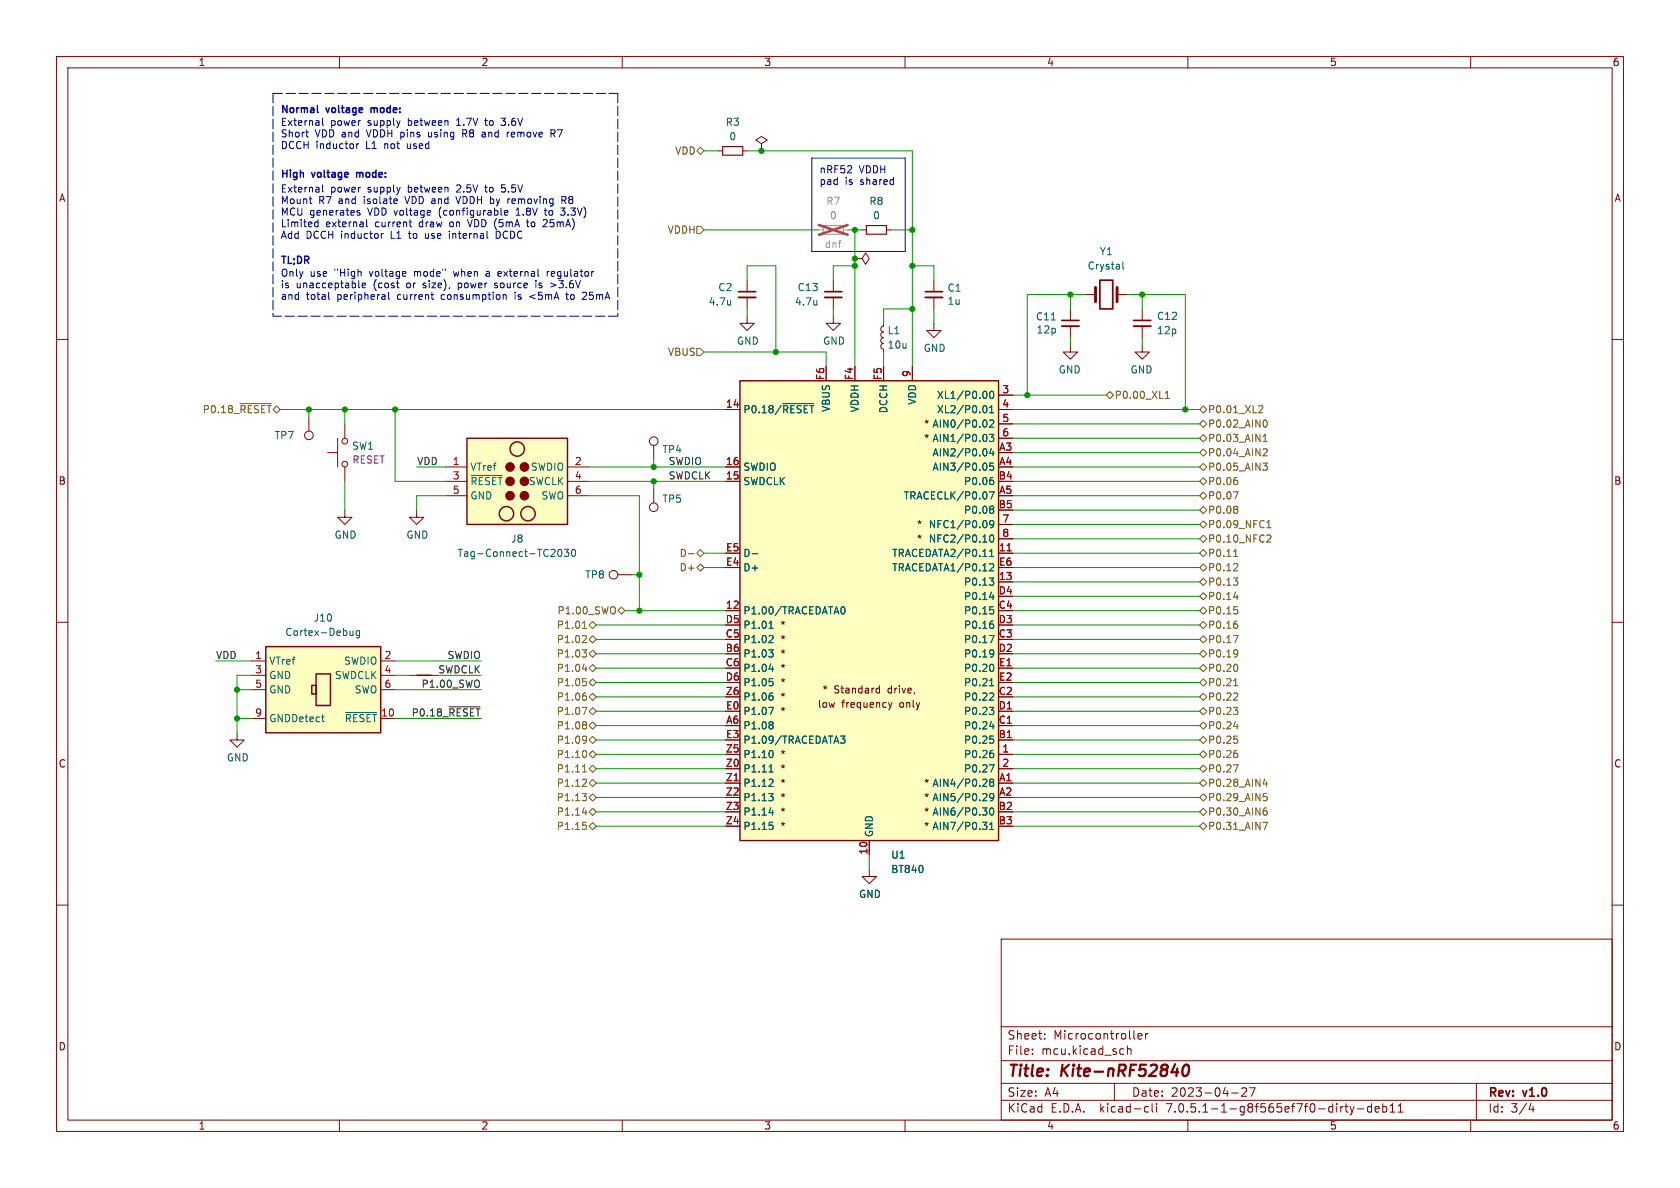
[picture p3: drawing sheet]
<svg xmlns="http://www.w3.org/2000/svg" width="297mm" height="210mm" viewBox="0 0 297 210" stroke-linecap="round" stroke-linejoin="round" font-family="sans-serif">
<g fill="none" stroke="#840000" stroke-width=".18">
<path d="M10 10h277v190h-277zM12 12h273v186h-273zM60 10v2M110 10v2M160 10v2M210 10v2M260 10v2M127 26.7h.8M131.3 26.7h.8M134.6 25.4l-1-.6 1-.7 1 .7-1 .6v1.3M134.6 26.7h.1M10 60h2"/>
<path d="M132.1 55.9v1.3h1.2l-1.2 1.2-1.3-1.2h1.3M132.1 49.5v2.1M132.1 52.6v2M147.3 55.9v1.3h1.3l-1.3 1.2-1.3-1.2h1.3M147.3 49.5v2.1M147.3 52.6v2M151.1 45.7h1.3l.6 1 .7-1-.7-1-.6 1M151.1 45.7h.1M152.4 40.6h.8M156.2 57.2v.5l-.3 .1-.2 .4 .1 .3 .4 .2-.3 .1-.2 .4 .1 .3 .4 .2-.3 .1-.2 .4 .1 .4 .4 .1-.3 .1-.2 .4 .1 .4 .4 .1v.5M156.7 40.6h.8M165.1 57.2v1.2h1.3l-1.3 1.3-1.3-1.3h1.3"/>
<path d="M165.1 49.5v2.1M165.1 52.6v2M189.2 54.6v2M189.2 57.7v2M191.8 52.1h1.9M197.5 52.1h1.9M201.9 54.6v2M201.9 57.7v2M285 60h2M54.6 73.7v2.5M59.7 77.5v5.1M61 74.9v2.6"/>
<path d="M115.6 78.7v2.6M128.3 72.4h2.5M161.3 64.8v2.5M163.5 77l.3 .1M163.5 74.4l.3 .1M163.8 74.2v.3M163.8 76.8v.3M163.8 77.1l-.2 .2M163.8 77.1l.2 .2M163.8 74.5l-.2 .3M163.8 74.5l.2 .3M164.1 77l-.3 .1"/>
<path d="M164.1 74.4l-.3 .1M176.5 72.4h2.6M176.5 69.9h2.6M176.5 74.9h2.6M176.5 77.5h2.6M189.2 61v1.2h-1.2l1.2 1.3 1.3-1.3h-1.3M201.9 61v1.2h-1.2l1.2 1.3 1.3-1.3h-1.3M57.9 80h1.8M61 90.2v1.2h1.2l-1.2 1.3-1.3-1.3h1.3M61 82.6v2.5M73.7 90.2v1.2h1.2l-1.2 1.3-1.3-1.3h1.3M78.7 82.6h3.8"/>
<path d="M78.7 85.1h3.8M78.7 87.6h3.8M100.3 82.6h3.8M100.3 85.1h3.8M100.3 87.6h3.8M115.6 86.4v2.5M128.3 82.6h2.5M128.3 85.1h2.5M176.5 97.8h2.6M176.5 92.7h2.6M176.5 95.3h2.6M10 110h2"/>
<path d="M44.4 119.4h2.6M44.4 116.8h2.6M67.3 119.4h2.5M67.3 116.8h2.5M72.4 119.4h5.1M109.2 101.6h2.6M128.3 108h2.5M176.5 102.9h2.6M176.5 118.1h2.6M285 110h2M41.9 129.5v1.3h1.3l-1.3 1.3-1.3-1.3h1.3M44.4 127h2.6"/>
<path d="M44.4 121.9h2.6M67.3 127h2.5M67.3 121.9h2.5M128.3 138.4h2.5M155 122.4h.5M155 121.7h.5M155.5 121.2v1.3M157.1 124.2l.3 .8M157.4 125l-.3 .5M157.7 124.2l-.3 .8M163.5 137.9l.3 .1M163.8 137.7v.3"/>
<path d="M163.8 138l-.2 .3M163.8 138l.2 .3M164.1 137.9l-.3 .1M176.5 133.4h2.6M176.5 135.9h2.6M176.5 138.4h2.6M176.5 130.8h2.6M176.5 128.3h2.6M176.5 125.7h2.6M10 160h2M153.7 153.7v1.2h1.2l-1.2 1.3-1.3-1.3h1.3M153.7 148.6v2.5"/>
<path d="M163.5 143l.3 .1M163.5 145.5l.3 .2M163.5 140.5l.3 .1M163.8 140.3v.3M163.8 142.8v.3M163.8 145.4v.3M163.8 143.1l-.2 .3M163.8 143.1l.2 .3M163.8 145.7l-.2 .2M163.8 145.7l.2 .2M163.8 140.6l-.2 .2M163.8 140.6l.2 .2"/>
<path d="M164.1 143l-.3 .1M164.1 145.5l-.3 .2M164.1 140.5l-.3 .1M285 160h2M177 166h108v32h-108zM60 198v2M110 198v2M160 198v2M177 194.5h108M177 191.5h108M177 187.5h108M177 181.5h108"/>
<path d="M182.5 186.3v.1M182.5 185.5v.1M184.7 183.6v.1M184.7 182.8v.1M197 191.5v3M198.2 185.4l.5 .1M198.7 186.3l-.5 .1M199.3 185.5l.2-.1 .4 .1 .1 .9M199.3 184.9v1.5M200.5 183.6l.2 .1M201.2 183.2l.7-.1-.1-.3-.4-.1-.2 .2v.7h.6M202.5 196.5h.5"/>
<path d="M202.5 195.7h.5M202.5 182.7v1M203 182.7l-.3 .1-.2 .2M203.7 195.1v1.3l.2 .2M204.5 195.1v.1M204.5 195.6v1M210 198v2M217.7 193.2h1.2M219.5 192.4l.6-.1 .2 .1 .1 .3-.9 1.1h.9M220.9 192.3h1l-.7 1.5M237.7 195.6h.6M238 195.1v1.3l.3 .2"/>
<path d="M238.7 195.6l.3 1M239 196.6l-.1 .4-.2 .1M239.4 195.6l-.4 1M240 196h1.1M242.5 195.7l-.5-.1-.3 .3v.4l.2 .2h.6M242.5 195.1v1.5M243.1 196.1l.7-.1-.1-.3-.4-.1-.2 .2 .1 .7h.5M244.5 195.7l.4-.1 .3 .3v.4l-.2 .2h-.5M244.5 195.1v1.5M245.7 196.6h.9M245.7 195.5l.5-.4v1.5M247.2 196.6h.8"/>
<path d="M247.2 195.5l.4-.4v1.5M260 198v2M261 191.5v6.5M270.7 195l-.4 1.1h.9M271 195.6v1"/>
<circle cx="54.6" cy="77" r=".76"/>
<circle cx="61" cy="78" r=".51"/>
<circle cx="115.6" cy="78" r=".76"/>
<circle cx="61" cy="82" r=".51"/>
<circle cx="115.6" cy="89.7" r=".76"/>
<circle cx="108.5" cy="101.6" r=".76"/>
</g>
<path d="M207.1 189.5h1.2M208.1 188.9l-.1 1.3M209.3 188.4a.46 .46 0 0 1 .5-.2 .46 .46 0 0 1 .4 .4 1.15 1.15 0 0 1-.8 1.6l-.2-.1a1.54 1.54 0 0 1 .1-1.7z" fill="none" stroke="#840000" stroke-width=".4"/>
<path d="M130.6 52.6h3M145.8 52.6h3M163.6 52.6h3M187.7 57.7h3.1M200.4 57.7h3.1" fill="none" stroke="#840000" stroke-width=".33"/>
<path d="M130.6 51.6h3M145.8 51.6h3M163.6 51.6h3M187.7 56.6h3.1M194.4 49.5h2.3v5.1h-2.3zM200.4 56.6h3.1" fill="none" stroke="#840000" stroke-width=".3"/>
<path d="M127.8 25.9h3.5v1.5h-3.5zM153.2 39.9h3.5v1.5h-3.5z" fill="none" stroke="#840000" stroke-width=".2"/>
<g fill="none" stroke="#840000" stroke-width=".25">
<path d="M82.5 77.5h17.8v15.2h-17.8zM130.8 67.3h45.7v81.3h-45.7zM47 114.3h20.3v15.2h-20.3zM55.9 119.1h2.5v5.6h-2.5zM73.7 119.4h2.5M55.1 121.2h.8v1.5h-.8z"/>
<circle cx="91.4" cy="79.4" r="1.27"/>
<circle cx="89.5" cy="90.8" r="1.27"/>
<circle cx="93.3" cy="90.8" r="1.27"/>
</g>
<g fill="#ffffc2" stroke="#ffffc2" stroke-width=".18">
<path d="M82.5 77.5h17.8v15.2h-17.8z"/>
<path d="M47 114.3h20.3v15.2h-20.3z"/>
<path d="M55.9 119.1h2.5v5.6h-2.5z"/>
<path d="M130.8 67.3h45.7v81.3h-45.7z"/>
</g>
<g fill="#840000" stroke="#840000" stroke-width=".18">
<circle cx="90.2" cy="82.5" r=".76"/>
<circle cx="90.2" cy="87.6" r=".76"/>
<circle cx="92.7" cy="87.6" r=".76"/>
<circle cx="92.7" cy="85.1" r=".76"/>
<circle cx="92.7" cy="82.5" r=".76"/>
</g>
<g fill="none" stroke="#006464" stroke-width=".18">
<path d="M198.5 46.3v1.1l.2 .2M138.4 71.3h5.5M174 71.7a.68 .68 0 0 1 .5 .6 .68 .68 0 0 1-.5 .7M174.3 74.4l.2 .3-.2 .7M174.4 69.4v.8M174.4 77v.8M174.4 79.6v.7M174.9 76.8h.8l-.4 .5 .3 .1v.5l-.2 .1-.5-.1M175 74.4l.4-.2 .3 .4-.8 .9h.8M175 72.1l.3-.4v1.3M175 73h.7M175.1 69.2h.2a.68 .68 0 0 1 .4 .6 .68 .68 0 0 1-.4 .6 .84 .84 0 0 1-.2-1.2z"/>
<path d="M175.3 79.3l-.3 .9h.7M175.6 79.7v.9M83.3 84h5.5M98.7 97.2l.2-.1a.68 .68 0 0 1 .4 .6 .68 .68 0 0 1-.4 .7l-.2-.2-.1-.3zM99.8 97.1h.7l-.4 .5 .4 .1v.5l-.2 .2-.5-.2M101.1 97.2l.2-.1a.68 .68 0 0 1 .5 .6 .68 .68 0 0 1-.5 .7l-.2-.2-.1-.3zM133 97.9h1M173.7 95.8h.8M174.4 82.1v.8M174.4 92.3v.7M174.9 86.9h.8l-.5 1.3M175 98.4h.7"/>
<path d="M175 97.5l.3-.4v1.3M175 99.7l.4-.1 .3 .4-.8 .9h.8M175.1 94.6h.2a.68 .68 0 0 1 .4 .6 .68 .68 0 0 1-.4 .6 .84 .84 0 0 1-.2-1.2zM175.6 84.9l.1 .2-.1 .5M175.6 89.5l.1 .2-.1 .3M175.6 90.1l.1 .2-.1 .4M175.6 81.9h-.6v.6l.1-.2 .5 .1 .1 .2-.1 .4-.2 .1-.4-.1M175.7 92.6l-.3 .2-.3-.1-.1-.1 .1-.5 .3-.1 .2 .1a.84 .84 0 0 1-.3 1.2h-.2M61.9 112.2l.1 .1 .4-.1M62.4 111.5v.8M63.6 111.6l-.4-.1-.2 .2 .1 .6h.5M63.6 111.5v1l-.3 .3-.3-.1"/>
<path d="M135.9 114.9h.8l-.4 .5M136 118.3h.7M136 111.1h.7M136 120h.6M136.2 110l.1-.2v1.3M136.4 112.3l.3 .3-.1 .3-.7 .7h.8M136.4 115.4l.3 .2v.3l-.3 .2M136.6 117.8v.9M148.7 107.7l.1-.3 .2-.1a.68 .68 0 0 1 .4 .6 .68 .68 0 0 1-.4 .6l-.2-.1-.1-.4M174.9 112.3h.8l-.5 1.3M174.9 102.2h.8l-.4 .5M175 105.6h.7"/>
<path d="M175 107.3h.6M175.4 107.7l.3 .3v.3l-.3 .2M175.4 114.9l.2 .1a1.07 1.07 0 0 1-.1 1M175.6 102.7l.1 .2-.1 .5M175.6 110.3l.1 .2-.1 .5M175.6 117.5l.1 .4-.1 .7M175.7 115.4l-.3 .3M56.9 126.7h.4M57.1 127.5l.2 .1M61.1 126h5.5M135.9 125h.8l-.5 1.3M136 136.5h.7"/>
<path d="M136.2 135.4l.1-.2v1.3M136.3 122.5h.3M136.4 132.7a.79 .79 0 0 1 0 1.2M136.4 120.4l.3 .3v.3l-.3 .2M136.4 137.7l.3 .3-.1 .3-.7 .7h.8M136.4 127.6l.3 .2-.3 .3 .3 .3v.2l-.3 .2M136.4 123l.3 .2v.3l-.3 .3M148.6 130.1h.8l-.4 .5 .3 .1v.6l-.2 .1-.4-.1M173.7 139h.8M174.4 137.9v.4M174.9 135.2h.8l-.5 1.3M174.9 125h.8l-.4 .5"/>
<path d="M175 128.4h.7M175 121.2h.7M175 130.1h.6M175.2 138.3l-.2-.3 .2-.3h.2l.3 .3-.3 .3M175.2 138.3l-.2 .2v.4l.2 .1 .4-.1 .1-.1v-.3l-.3-.2M175.2 120.1l.1-.1v1.2M175.2 138.3h.2M175.4 122.5l.3 .2-.1 .3-.7 .8h.8M175.4 130.6l.3 .2v.3l-.3 .3M175.6 133.2l.1 .2-.1 .5M175.6 125.6l.1 .2-.1 .4M135.9 140.3h.8l-.4 .5"/>
<path d="M136 143.7h.7M136 145.4h.6M136.4 140.8l.3 .2v.3l-.3 .2M136.4 145.8l.3 .3v.3l-.3 .2M136.6 143.2v.9M173.7 145.4h.8l-.5 .4 .4 .2 .1 .4-.3 .2h-.3M173.7 141.5h.8M173.7 142.8h.8l-.5 .5M174.4 140.4v.4M174.4 143.4v.6M175 145.7l.3-.3v1.2M175 146.6h.7"/>
<path d="M175.1 142.9l.2-.1a.68 .68 0 0 1 .4 .7 .68 .68 0 0 1-.4 .6 .84 .84 0 0 1-.2-1.2zM175.7 140.8l-.3 .3-.3-.1-.1-.2 .1-.5h.3l.2 .1a.84 .84 0 0 1-.3 1.1h-.2"/>
</g>
<path d="M145.5 39.9h3.6v1.5h-3.6z" fill="none" stroke="#9c9b98" stroke-width=".2"/>
<path d="M144.8 40.6h.7M149.1 40.6h.8" fill="none" stroke="#9c9b98" stroke-width=".18"/>
<path d="M144.8 39.8l5.1 1.7M149.9 39.8l-5.1 1.7" fill="none" stroke="#eb3a3d" stroke-width=".46"/>
<path d="M178 97.4h.8" fill="none" stroke="#a90000" stroke-width=".18"/>
<path d="M193.7 50.8v2.5M197.5 50.8v2.5" fill="none" stroke="#840000" stroke-width=".51"/>
<g fill="none" stroke="#725600" stroke-width=".18">
<path d="M123.2 26.7l.6-.7 .7 .7-.7 .6zM123.2 40h.6l.7 .6-.7 .7h-.6zM42.4 71.3h5.5M123.2 61.6h.6l.7 .6-.7 .7h-.6zM195.6 69.9l.6-.7 .6 .7-.6 .6zM206 70.4h.7M206 69.5l.4-.3v1.2M212.1 74.9l.6-.6 .7 .6-.7 .7zM212.1 77.5l.6-.7 .7 .7-.7 .6zM212.1 72.4l.6-.6 .7 .6-.7 .6zM222.7 71.7l.4 .1 .1 .3-.7 .9h.7M223.3 78h.7"/>
<path d="M223.3 77.1l.4-.3v1.2M223.5 74.3l.1-.1a.68 .68 0 0 1 .4 .7 .68 .68 0 0 1-.4 .6l-.1-.1M223.5 79.3l.4 .1 .1 .3-.8 .9h.8M121.7 97.9h1M123.2 97.8l.6-.6 .7 .6-.7 .6zM123.8 99.7l.7 .6-.7 .7-.6-.7zM212.1 87.6l.6-.6 .7 .6-.7 .7zM212.1 97.8l.6-.6 .7 .6-.7 .6zM212.1 80l.6-.6 .7 .6-.7 .6zM212.1 85.1l.6-.6 .7 .6-.7 .6zM212.1 90.2l.6-.7 .7 .7-.7 .6zM212.1 95.3l.6-.7 .7 .7-.7 .6z"/>
<path d="M212.1 82.6l.6-.7 .7 .7-.7 .6zM212.1 92.7l.6-.6 .7 .6-.7 .6zM212.7 99.7l.7 .6-.7 .7-.6-.7zM218 86.9h.9l-.6 1.3M218.1 98.4h.7M218.3 97.3l.2-.2v1.3M218.5 84.4h.2M218.6 84.9l.2 .2v.3l-.2 .3M218.6 89.5l.2 .2-.2 .3 .2 .3v.2l-.2 .2M218.6 99.6l.2 .3v.3l-.8 .7h.8M223.2 81.9h.8l-.4 .4 .4 .2v.4l-.2 .2h-.4M224 93.3h.7"/>
<path d="M224 92.4l.3-.4v1.3M224.1 94.6h.5l.1 .3-.8 .9h.8M102.9 114.9h.8l-.4 .5M103 118.3h.8M103 111.1h.7M103 120h.6M103.2 110l.1-.2v1.3M103.5 112.3l.2 .3-.1 .3-.7 .7h.8M103.6 115.4l.1 .2-.1 .5M104.1 118.1l.7-.6 .6 .6-.6 .6zM104.1 113l.7-.6 .6 .6-.6 .7zM104.1 110.5l.7-.6 .6 .6-.6 .6z"/>
<path d="M104.1 115.6l.7-.7 .6 .7-.6 .6zM109.2 108l.7-.7 .6 .7-.6 .6zM212.1 108l.6-.7 .7 .7-.7 .6zM212.1 110.5l.6-.6 .7 .6-.7 .6zM212.1 105.4l.6-.6 .7 .6-.7 .6zM212.1 113l.6-.6 .7 .6-.7 .7zM212.1 118.1l.6-.6 .7 .6-.7 .6zM212.1 115.6l.6-.7 .7 .7-.7 .6zM212.1 102.9l.6-.7 .7 .7-.7 .6zM218 112.3h.9l-.6 1.3M218 102.2h.8l-.4 .5M218.1 105.6h.8"/>
<path d="M218.2 107.3h.6M218.5 109.8h.2M218.5 117.4a.79 .79 0 0 1 0 1.3M218.6 107.7l.2 .3v.3l-.2 .2M218.6 102.7l.2 .2v.3l-.2 .2M218.6 110.3l.2 .2v.3l-.2 .3M218.6 114.9l.2 .1a1.03 1.03 0 0 1-.2 1.1M218.7 105.1v.9M218.8 115.4l-.2 .3M102.9 125h.9l-.6 1.3M103 136.5h.7M103.2 135.4l.1-.2v1.3"/>
<path d="M103.5 120.4l.2 .3v.3l-.2 .2M103.5 130.1l.1 .1a1.07 1.07 0 0 1-.1 1.1M103.5 137.7l.2 .3-.1 .3-.7 .7h.8M103.6 123l.1 .2-.1 .5M103.6 127.6l.1 .2-.1 .3M103.6 128.2l.1 .2-.1 .4M103.6 132.8l.1 .3-.1 .7M103.7 130.7l-.2 .2M104.1 123.2l.7-.6 .6 .6-.6 .6zM104.1 135.9l.7-.6 .6 .6-.6 .6zM104.1 128.3l.7-.7 .6 .7-.6 .6zM104.1 125.7l.7-.6 .6 .6-.6 .7z"/>
<path d="M104.1 133.4l.7-.7 .6 .7-.6 .6zM104.8 120l.6 .7-.6 .6-.7-.6zM104.8 137.8l.6 .6-.6 .7-.7-.7zM104.8 130.2l.6 .6-.6 .6-.7-.6zM212.1 120.7l.6-.7 .7 .7-.7 .6zM212.1 125.7l.6-.6 .7 .6-.7 .7zM212.1 123.2l.6-.6 .7 .6-.7 .6zM212.1 130.8l.6-.6 .7 .6-.7 .6zM212.1 133.4l.6-.7 .7 .7-.7 .6zM212.1 135.9l.6-.6 .7 .6-.7 .6zM212.7 137.8l.7 .6-.7 .7-.6-.7zM212.7 127.6l.7 .7-.7 .6-.6-.6z"/>
<path d="M218 125h.8l-.4 .5M218 135.2h.9l-.6 1.3M218.1 121.2h.7M218.1 128.4h.8M218.2 130.1h.6M218.3 120.1l.2-.1v1.2M218.5 132.7h.2M218.6 122.5l.2 .2v.3l-.8 .8h.8M218.6 125.5l.2 .3v.3l-.2 .2M218.6 130.6l.2 .2v.3l-.2 .3M218.6 133.1l.2 .3v.3l-.2 .2M218.7 128v.8"/>
<path d="M223.6 137.7l-.3 .9h.8M223.9 138.2v.8M102.9 140.3h.8l-.4 .5M103 143.7h.8M103 145.4h.6M103.5 145.8l.2 .3v.3l-.2 .2M103.6 140.8l.1 .2-.1 .5M104.1 146.1l.7-.7 .6 .7-.6 .6zM104.1 143.5l.7-.6 .6 .6-.6 .6zM104.1 141l.7-.7 .6 .7-.6 .6zM212.1 143.5l.6-.6 .7 .6-.7 .6zM212.1 141l.6-.7 .7 .7-.7 .6z"/>
<path d="M212.1 146.1l.6-.7 .7 .7-.7 .6zM223.2 145.4h.9l-.6 1.2M223.4 140.3h.6M223.5 140.8h.3l.2 .2-.1 .5h-.4M223.5 143.3l.4 .1 .1 .1v.5l-.5 .1M223.9 142.8l-.4 .1"/>
</g>
<path d="M79.4 125h5.5" fill="none" stroke="#0f0f0f" stroke-width=".18"/>
<path d="M56.1 19.7l.2 .2" fill="none" stroke="#0000c2" stroke-width=".25"/>
<g fill="none" stroke="#0000c2" stroke-width=".18">
<path d="M54 23.4h.5M54.3 24.2h.2M54.6 35.2h.5M55 36h.1M55.7 39.3h.5M56.2 38.8v1.3M57 32.7v1.1l.2 .2M57 20.9v1.1l.2 .2M63.1 25.4v.9M63.4 25.4l-.3 .3M63.6 37.3l-.3-.1-.2 .2 .1 .2 .4 .1v.3h-.5M64.8 38.8v1.1l.2 .2"/>
<path d="M69.8 35.2h.4l.1 .3-.7 .1M70.2 35.9l-.4 .1M70.7 33.1l-.3 .9M70.7 21.3l-.3 .9M72.3 39.2h.5M72.5 38.8v1.1l.3 .2M75.9 37.2l.2 .3-.6 .1M76.1 38h-.2M88.6 36.8v1.1l.2 .1M89.2 37.6l.6-.1-.1-.2-.3-.1-.2 .2v.6h.5M89.7 23.4v.8M89.8 35.2v.8"/>
<path d="M89.9 23.4l-.2 .2M90 35.2l-.2 .2M93.1 39.2h.4M96.2 38.8l-.2 .1M96.7 39.4l-.7 .7h.7M97.4 23.6h.5M97.9 22.9h-.5v1.3M99.1 36.8h.8M99.1 37.9l.1 .1M99.3 35.4h.5M99.8 34.7h-.5v1.3M143.5 27.9h16.5v16.6h-16.5z"/>
<path d="M55.7 40h.5M58.1 51.7v1l.2 .2M63.4 49.6v1.1l.2 .2M64 50.5l.6-.2v-.2l-.4-.1-.2 .2 .1 .6h.5M67.4 41.3v.8M67.8 41.3l-.4 .2M67.9 52.1l.2 .2v.6M68.1 52.9h-.4M68.1 52.4h-.4M68.7 51.7v1l.2 .2M70.1 50h.5M70.3 50.8l.3 .1"/>
<path d="M71.6 48l.2 .3-.6 .1M71.7 48.8h-.1M76.2 52.1h.5M76.4 52.7l.3 .2M86.1 42l.2 .1M87.7 40.9v1.2h.3M88.9 52.2l.2-.1h.3l.1 .8M88.9 52.1v.8M94.7 49.6v.1M96.7 48v.8M97 48l-.3 .2M97.3 50l1 .4-1 .4"/>
<path d="M100 52.1h.5M103.2 51.7l-.2 .1M103.6 52.2l-.7 .7h.8M104.8 48h.2"/>
</g>
<path d="M48.3 16.5v39.4M48.3 16.5h60.9M109.2 16.5v39.4M109.2 55.9h-60.9" fill="none" stroke="#0000c2" stroke-width=".18" stroke-dasharray="1.7 .6"/>
<g fill="none" stroke="#009600" stroke-width=".18">
<path d="M124.5 26.7h2.5M132.1 26.7h29.2v38.1M124.5 40.6h20.3M132.1 49.5v-2.5h5.1v15.2M132.1 54.6v1.3M147.3 54.6v1.3M149.9 40.6h2.5M151.1 47h-3.8v2.5M151.1 40.6v24.2M157.5 40.6h3.8M161.3 54.6h-5.1v2.6M161.3 47h3.8v2.5"/>
<path d="M165.1 54.6v2.6M189.2 52.1v2.5M189.2 59.7v1.3M191.8 52.1h-10.2v17.8M199.4 52.1h10.1v20.3M201.9 52.1v2.5M201.9 59.7v1.3M49.5 72.4h78.8M54.6 72.4v1.3M61 72.4v2.5M69.8 72.4v12.7h8.9M124.5 62.2h21.5v2.6"/>
<path d="M156.2 62.2v2.6M179.1 77.5h33M179.1 74.9h33M179.1 72.4h33M179.1 69.9h16.5M61 85.1v5.1M73.7 82.6h5M78.7 87.6h-5v2.6M104.1 85.1h24.2M104.1 87.6h8.9v20.4M104.1 82.6h24.2M115.6 81.3v1.3"/>
<path d="M115.6 85.1v1.3M124.5 97.8h3.8M179.1 85.1h33M179.1 87.6h33M179.1 82.6h33M179.1 95.3h33M179.1 80h33M179.1 90.2h33M179.1 97.8h33M179.1 92.7h33M38.1 116.8h6.3M44.4 119.4h-2.5v10.1"/>
<path d="M69.8 116.8h15.3M69.8 119.4h2.6M77.5 119.4h7.6M105.4 113h22.9M105.4 115.6h22.9M105.4 118.1h22.9M105.4 110.5h22.9M110.5 108h17.8M111.8 101.6h1.2M124.5 100.3h3.8M179.1 113h33M179.1 115.6h33"/>
<path d="M179.1 100.3h33M179.1 118.1h33M179.1 108h33M179.1 110.5h33M179.1 102.9h33M179.1 105.4h33M41.9 127h2.5M41.9 121.9h2.5M69.8 127h15.3M69.8 121.9h15.3M105.4 138.4h22.9M105.4 123.2h22.9"/>
<path d="M105.4 130.8h22.9M105.4 133.4h22.9M105.4 135.9h22.9M105.4 128.3h22.9M105.4 125.7h22.9M105.4 120.7h22.9M179.1 138.4h33M179.1 123.2h33M179.1 130.8h33M179.1 133.4h33M179.1 135.9h33M179.1 128.3h33"/>
<path d="M179.1 125.7h33M179.1 120.7h33M105.4 146.1h22.9M105.4 141h22.9M105.4 143.5h22.9M153.7 151.1v2.6M179.1 146.1h33M179.1 141h33M179.1 143.5h33"/>
</g>
<g fill="#009600" stroke="#009600" stroke-width=".18">
<circle cx="41.9" cy="127" r=".46"/>
<circle cx="69.8" cy="72.4" r=".46"/>
<circle cx="54.6" cy="72.4" r=".46"/>
<circle cx="41.9" cy="121.9" r=".46"/>
<circle cx="61" cy="72.4" r=".46"/>
<circle cx="161.3" cy="40.6" r=".46"/>
<circle cx="161.3" cy="47" r=".46"/>
<circle cx="151.1" cy="40.6" r=".46"/>
<circle cx="134.6" cy="26.7" r=".46"/>
<circle cx="161.3" cy="54.6" r=".46"/>
<circle cx="113" cy="101.6" r=".46"/>
<circle cx="113" cy="108" r=".46"/>
<circle cx="181.6" cy="69.9" r=".46"/>
<circle cx="189.2" cy="52.1" r=".46"/>
<circle cx="209.5" cy="72.4" r=".46"/>
<circle cx="201.9" cy="52.1" r=".46"/>
<circle cx="115.6" cy="85.1" r=".46"/>
<circle cx="115.6" cy="82.6" r=".46"/>
<circle cx="151.1" cy="45.7" r=".46"/>
<circle cx="151.1" cy="47" r=".46"/>
<circle cx="137.2" cy="62.2" r=".46"/>
</g>
<g font-size="2.8" fill="#840000">
<text x="178" y="190.8">Title:</text>
<text x="187.5" y="190.8">Kite-nRF52840</text>
</g>
<g font-size="2.1" fill="#840000">
<text x="178" y="183.9">Sheet:</text>
<text x="186.2" y="183.9">Microcontroller</text>
<text x="178" y="186.6">File:</text>
<text x="184" y="186.6">mcu.kicad_sch</text>
<text x="178" y="196.8">KiCad</text>
<text x="178" y="194">Size:</text>
<text x="184.6" y="194">A4</text>
<text x="185.7" y="196.8">E.D.A.</text>
<text x="194.4" y="196.8">kicad-cli</text>
<text x="200" y="194">Date:</text>
<text x="206.2" y="196.8">7.0.5.1-1-g8f565ef7f0-dirty-deb11</text>
<text x="206.9" y="194">2023-04-27</text>
<text x="263" y="194.2">Rev:</text>
<text x="263" y="196.8">Id:</text>
<text x="267" y="196.8">3/4</text>
<text x="269.2" y="194.2">v1.0</text>
</g>
<g font-size="1.8" fill="#840000">
<text x="35" y="11.8">1</text>
<text x="85" y="11.8">2</text>
<text x="135" y="11.8">3</text>
<text x="185" y="11.8">4</text>
<text x="235" y="11.8">5</text>
<text x="285" y="11.8">6</text>
<text x="10.4" y="35.8">A</text>
<text x="285.4" y="35.8">A</text>
<text x="10.3" y="85.8">B</text>
<text x="285.3" y="85.8">B</text>
<text x="162" y="93.5">*</text>
<text x="162" y="96.1">*</text>
<text x="137.9" y="113.9">*</text>
<text x="137.9" y="111.3">*</text>
<text x="137.9" y="118.9">*</text>
<text x="137.9" y="116.4">*</text>
<text x="137.9" y="124">*</text>
<text x="137.9" y="121.5">*</text>
<text x="144.5" y="125.3">low</text>
<text x="145.3" y="122.8">*</text>
<text x="147.4" y="122.8">Standard</text>
<text x="148.8" y="125.3">frequency</text>
<text x="157" y="122.8">drive,</text>
<text x="159.1" y="125.3">only</text>
<text x="137.9" y="126.6">*</text>
<text x="10.3" y="135.8">C</text>
<text x="137.9" y="136.7">*</text>
<text x="137.9" y="134.2">*</text>
<text x="285.3" y="135.8">C</text>
<text x="137.9" y="141.8">*</text>
<text x="137.9" y="139.3">*</text>
<text x="137.9" y="146.9">*</text>
<text x="137.9" y="144.3">*</text>
<text x="10.3" y="185.8">D</text>
<text x="285.3" y="185.8">D</text>
<text x="35" y="199.8">1</text>
<text x="85" y="199.8">2</text>
<text x="135" y="199.8">3</text>
<text x="185" y="199.8">4</text>
<text x="235" y="199.8">5</text>
<text x="285" y="199.8">6</text>
</g>
<g font-size="1.8" fill="#0000c2">
<text x="49.5" y="20.1">Normal</text>
<text x="49.5" y="22.3">External</text>
<text x="57.7" y="20.1">voltage</text>
<text x="58.4" y="22.3">power</text>
<text x="65" y="22.3">supply</text>
<text x="65.9" y="20.1">mode:</text>
<text x="72.2" y="22.3">between</text>
<text x="80.9" y="22.3">1.7V</text>
<text x="86.1" y="22.3">to</text>
<text x="89.1" y="22.3">3.6V</text>
<text x="49.5" y="24.4">Short</text>
<text x="49.5" y="26.4">DCCH inductor</text>
<text x="55.6" y="24.4">VDD and</text>
<text x="64.7" y="26.4">L1</text>
<text x="64.9" y="24.4">VDDH pins</text>
<text x="68" y="26.4">not</text>
<text x="72.1" y="26.4">used</text>
<text x="76" y="24.4">using</text>
<text x="82.2" y="24.4">R8</text>
<text x="85.7" y="24.4">and</text>
<text x="90.3" y="24.4">remove</text>
<text x="98.1" y="24.4">R7</text>
<text x="49.5" y="34.1">External</text>
<text x="49.5" y="31.5">High</text>
<text x="55.1" y="31.5">voltage</text>
<text x="58.4" y="34.1">power</text>
<text x="63.4" y="31.5">mode:</text>
<text x="65" y="34.1">supply</text>
<text x="72.2" y="34.1">between</text>
<text x="80.9" y="34.1">2.5V</text>
<text x="86.1" y="34.1">to</text>
<text x="89.1" y="34.1">5.5V</text>
<text x="144.8" y="30.7">nRF52</text>
<text x="144.8" y="32.8">pad</text>
<text x="149.3" y="32.8">is</text>
<text x="151.8" y="30.7">VDDH</text>
<text x="152" y="32.8">shared</text>
<text x="49.5" y="36.2">Mount</text>
<text x="49.5" y="38.2">MCU generates</text>
<text x="49.5" y="40.3">Limited</text>
<text x="56.2" y="36.2">R7</text>
<text x="57.5" y="40.3">external</text>
<text x="59.8" y="36.2">and</text>
<text x="64.4" y="36.2">isolate</text>
<text x="65" y="38.2">VDD voltage</text>
<text x="66.3" y="40.3">current</text>
<text x="71.9" y="36.2">VDD and</text>
<text x="74.2" y="40.3">draw</text>
<text x="77.7" y="38.2">(configurable</text>
<text x="79.7" y="40.3">on</text>
<text x="81.1" y="36.2">VDDH by</text>
<text x="83.1" y="40.3">VDD (5mA</text>
<text x="90.4" y="36.2">removing</text>
<text x="91.5" y="38.2">1.8V</text>
<text x="93.7" y="40.3">to</text>
<text x="96.7" y="40.3">25mA)</text>
<text x="96.7" y="38.2">to</text>
<text x="99.7" y="38.2">3.3V)</text>
<text x="100.1" y="36.2">R8</text>
<text x="49.5" y="42.3">Add</text>
<text x="49.5" y="46.7">TL;DR</text>
<text x="54" y="42.3">DCCH inductor</text>
<text x="69.1" y="42.3">L1</text>
<text x="72.5" y="42.3">to</text>
<text x="75.4" y="42.3">use</text>
<text x="79.8" y="42.3">internal</text>
<text x="88.2" y="42.3">DCDC</text>
<text x="49.5" y="49">Only</text>
<text x="49.5" y="51">is</text>
<text x="49.5" y="53.1">and</text>
<text x="52.3" y="51">unacceptable</text>
<text x="54.1" y="53.1">total</text>
<text x="54.7" y="49">use</text>
<text x="59.1" y="49">&quot;High</text>
<text x="59.6" y="53.1">peripheral</text>
<text x="65.4" y="49">voltage</text>
<text x="66" y="51">(cost</text>
<text x="70.3" y="53.1">current</text>
<text x="71.9" y="51">or</text>
<text x="73.4" y="49">mode&quot;</text>
<text x="75" y="51">size),</text>
<text x="78.2" y="53.1">consumption</text>
<text x="80.5" y="49">when</text>
<text x="81.2" y="51">power</text>
<text x="86.3" y="49">a</text>
<text x="87.8" y="51">source</text>
<text x="88.6" y="49">external</text>
<text x="91.3" y="53.1">is</text>
<text x="94" y="53.1">&lt;5mA</text>
<text x="95.2" y="51">is</text>
<text x="97.4" y="49">regulator</text>
<text x="98" y="51">&gt;3.6V</text>
<text x="100.7" y="53.1">to</text>
<text x="103.6" y="53.1">25mA</text>
</g>
<g font-size="1.8" fill="#006464">
<text x="128.2" y="22.4">R3</text>
<text x="128.9" y="25">0</text>
<text x="153.6" y="36.4">R8</text>
<text x="154.3" y="38.9">0</text>
<text x="192.2" y="47.8">Crystal</text>
<text x="194.4" y="45.3">Y1</text>
<text x="126.9" y="51.6">C2</text>
<text x="141" y="51.6">C13</text>
<text x="167.4" y="51.7">C1</text>
<text x="125.2" y="54.2">4.7u</text>
<text x="140.5" y="54.2">4.7u</text>
<text x="156.9" y="59.2">L1</text>
<text x="167.4" y="54">1u</text>
<text x="183.1" y="56.8">C11</text>
<text x="183.2" y="59.1">12p</text>
<text x="204.5" y="56.7">C12</text>
<text x="204.5" y="59.3">12p</text>
<text x="130.2" y="61.1">GND</text>
<text x="145.4" y="61.1">GND</text>
<text x="156.9" y="61.8">10u</text>
<text x="163.2" y="62.4">GND</text>
<text x="162.1" y="71.6" transform="rotate(-90 162.1 71.6)">VDD</text>
<text x="165.6" y="70.7">XL1/P0.00</text>
<text x="187.1" y="66.2">GND</text>
<text x="199.8" y="66.2">GND</text>
<text x="48.5" y="77.8">TP7</text>
<text x="131.3" y="73.2">P0.18/~{RESET}</text>
<text x="146.9" y="72.8" transform="rotate(-90 146.9 72.8)">VBUS</text>
<text x="152" y="72.9" transform="rotate(-90 152 72.9)">VDDH</text>
<text x="157" y="73.1" transform="rotate(-90 157 73.1)">DCCH</text>
<text x="164.8" y="75.8">AIN0/P0.02</text>
<text x="165.6" y="73.2">XL2/P0.01</text>
<text x="62.2" y="79.7">SW1</text>
<text x="83.1" y="83.4">VTref</text>
<text x="93.8" y="83.4">SWDIO</text>
<text x="131.3" y="83.4">SWDIO</text>
<text x="164.8" y="80.8">AIN2/P0.04</text>
<text x="164.8" y="83.4">AIN3/P0.05</text>
<text x="164.8" y="78.3">AIN1/P0.03</text>
<text x="83.1" y="85.9">~{RESET}</text>
<text x="83.1" y="88.5">GND</text>
<text x="93.5" y="85.9">SWCLK</text>
<text x="95.7" y="88.5">SWO</text>
<text x="117.1" y="89">TP5</text>
<text x="131.3" y="85.9">SWDCLK</text>
<text x="159.7" y="88.5">TRACECLK/P0.07</text>
<text x="170.4" y="85.9">P0.06</text>
<text x="59.1" y="95.4">GND</text>
<text x="71.8" y="95.4">GND</text>
<text x="164.2" y="93.5">NFC1/P0.09</text>
<text x="170.4" y="91">P0.08</text>
<text x="80.8" y="98.6">Tag-Connect-TC2030</text>
<text x="90.3" y="96.1">J8</text>
<text x="131.3" y="101.2">D+</text>
<text x="131.3" y="98.6">D-</text>
<text x="157.7" y="98.6">TRACEDATA2/P0.11</text>
<text x="157.7" y="101.2">TRACEDATA1/P0.12</text>
<text x="164.2" y="96.1">NFC2/P0.10</text>
<text x="103.4" y="102.4">TP8</text>
<text x="170.4" y="103.7">P0.13</text>
<text x="170.4" y="106.2">P0.14</text>
<text x="50.4" y="112.6">Cortex-Debug</text>
<text x="55.4" y="110">J10</text>
<text x="131.3" y="108.8">P1.00/TRACEDATA0</text>
<text x="131.3" y="113.9">P1.02</text>
<text x="131.3" y="111.3">P1.01</text>
<text x="170.4" y="113.9">P0.17</text>
<text x="170.4" y="108.8">P0.15</text>
<text x="170.4" y="111.3">P0.16</text>
<text x="47.5" y="117.7">VTref</text>
<text x="60.8" y="117.7">SWDIO</text>
<text x="131.3" y="116.4">P1.03</text>
<text x="131.3" y="118.9">P1.04</text>
<text x="170.4" y="116.4">P0.19</text>
<text x="170.4" y="118.9">P0.20</text>
<text x="47.5" y="120.2">GND</text>
<text x="47.5" y="122.7">GND</text>
<text x="59.2" y="120.2">SWDCLK</text>
<text x="62.7" y="122.7">SWO</text>
<text x="131.3" y="121.5">P1.05</text>
<text x="131.3" y="124">P1.06</text>
<text x="170.4" y="124">P0.22</text>
<text x="170.4" y="121.5">P0.21</text>
<text x="47.5" y="127.8">GNDDetect</text>
<text x="60.9" y="127.8">~{RESET}</text>
<text x="131.3" y="129.1">P1.08</text>
<text x="131.3" y="126.6">P1.07</text>
<text x="131.3" y="131.6">P1.09/TRACEDATA3</text>
<text x="170.4" y="131.6">P0.25</text>
<text x="170.4" y="129.1">P0.24</text>
<text x="170.4" y="126.6">P0.23</text>
<text x="40" y="134.8">GND</text>
<text x="131.3" y="136.7">P1.11</text>
<text x="131.3" y="134.2">P1.10</text>
<text x="170.4" y="134.2">P0.26</text>
<text x="170.4" y="136.7">P0.27</text>
<text x="131.3" y="139.3">P1.12</text>
<text x="131.3" y="141.8">P1.13</text>
<text x="164.8" y="139.3">AIN4/P0.28</text>
<text x="164.8" y="141.8">AIN5/P0.29</text>
<text x="131.3" y="144.3">P1.14</text>
<text x="131.3" y="146.9">P1.15</text>
<text x="154.5" y="148.1" transform="rotate(-90 154.5 148.1)">GND</text>
<text x="164.8" y="144.3">AIN6/P0.30</text>
<text x="164.8" y="146.9">AIN7/P0.31</text>
<text x="157.5" y="152">U1</text>
<text x="157.5" y="154.5">BT840</text>
<text x="151.8" y="158.9">GND</text>
</g>
<g font-size="1.8" fill="#725600">
<text x="119.3" y="27.5">VDD</text>
<text x="118" y="41.5">VDDH</text>
<text x="118.1" y="63.1">VBUS</text>
<text x="197" y="70.7">P0.00_XL1</text>
<text x="35.8" y="73.2">P0.18_~{RESET}</text>
<text x="213.5" y="75.8">P0.02_AIN0</text>
<text x="213.5" y="73.2">P0.01_XL2</text>
<text x="213.5" y="80.8">P0.04_AIN2</text>
<text x="213.5" y="78.3">P0.03_AIN1</text>
<text x="213.5" y="83.4">P0.05_AIN3</text>
<text x="213.5" y="88.5">P0.07</text>
<text x="213.5" y="85.9">P0.06</text>
<text x="213.5" y="91">P0.08</text>
<text x="213.5" y="93.5">P0.09_NFC1</text>
<text x="120.1" y="101.2">D+</text>
<text x="120.1" y="98.6">D-</text>
<text x="213.5" y="101.2">P0.12</text>
<text x="213.5" y="98.6">P0.11</text>
<text x="213.5" y="96.1">P0.10_NFC2</text>
<text x="213.5" y="106.2">P0.14</text>
<text x="213.5" y="103.7">P0.13</text>
<text x="98.4" y="113.9">P1.02</text>
<text x="98.4" y="111.3">P1.01</text>
<text x="98.5" y="108.8">P1.00_SWO</text>
<text x="213.5" y="108.8">P0.15</text>
<text x="213.5" y="111.3">P0.16</text>
<text x="213.5" y="113.9">P0.17</text>
<text x="98.4" y="118.9">P1.04</text>
<text x="98.4" y="116.4">P1.03</text>
<text x="213.5" y="118.9">P0.20</text>
<text x="213.5" y="116.4">P0.19</text>
<text x="98.4" y="124">P1.06</text>
<text x="98.4" y="121.5">P1.05</text>
<text x="213.5" y="121.5">P0.21</text>
<text x="213.5" y="124">P0.22</text>
<text x="98.4" y="129.1">P1.08</text>
<text x="98.4" y="131.6">P1.09</text>
<text x="98.4" y="126.6">P1.07</text>
<text x="213.5" y="126.6">P0.23</text>
<text x="213.5" y="129.1">P0.24</text>
<text x="213.5" y="131.6">P0.25</text>
<text x="98.4" y="136.7">P1.11</text>
<text x="98.4" y="134.2">P1.10</text>
<text x="213.5" y="134.2">P0.26</text>
<text x="213.5" y="136.7">P0.27</text>
<text x="98.4" y="139.3">P1.12</text>
<text x="98.4" y="141.8">P1.13</text>
<text x="213.5" y="139.3">P0.28_AIN4</text>
<text x="213.5" y="141.8">P0.29_AIN5</text>
<text x="98.4" y="146.9">P1.15</text>
<text x="98.4" y="144.3">P1.14</text>
<text x="213.5" y="144.3">P0.30_AIN6</text>
<text x="213.5" y="146.9">P0.31_AIN7</text>
</g>
<g font-size="1.8" fill="#939391">
<text x="146" y="36.4">R7</text>
<text x="146.7" y="38.9">0</text>
</g>
<text font-size="1.8" fill="#9c9b98" x="145.7" y="44">dnf</text>
<g font-size="1.8" fill="#a90000">
<text x="145.8" y="67.3" transform="rotate(-90 145.8 67.3)">F6</text>
<text x="150.9" y="67.3" transform="rotate(-90 150.9 67.3)">F4</text>
<text x="156" y="67.3" transform="rotate(-90 156 67.3)">F5</text>
<text x="161" y="66.7" transform="rotate(-90 161 66.7)">9</text>
<text x="177.1" y="69.6">3</text>
<text x="128.3" y="72.1">14</text>
<text x="177.1" y="72.1">4</text>
<text x="177.1" y="74.7">5</text>
<text x="177.1" y="77.2">6</text>
<text x="80" y="82.3">1</text>
<text x="101.6" y="82.3">2</text>
<text x="128.3" y="82.3">16</text>
<text x="176.6" y="79.8">A3</text>
<text x="176.6" y="82.3">A4</text>
<text x="80" y="84.8">3</text>
<text x="80" y="87.4">5</text>
<text x="101.6" y="84.8">4</text>
<text x="101.6" y="87.4">6</text>
<text x="128.3" y="84.8">15</text>
<text x="176.5" y="84.8">B4</text>
<text x="176.5" y="89.9">B5</text>
<text x="176.6" y="87.4">A5</text>
<text x="177.1" y="92.5">7</text>
<text x="177.1" y="95">8</text>
<text x="128.3" y="100.1">E4</text>
<text x="128.3" y="97.5">E5</text>
<text x="176.5" y="97.5">11</text>
<text x="176.6" y="100.1">E6</text>
<text x="128.3" y="107.7">12</text>
<text x="176.5" y="107.7">C4</text>
<text x="176.5" y="105.2">D4</text>
<text x="176.5" y="102.6">13</text>
<text x="128.2" y="112.8">C5</text>
<text x="128.2" y="110.2">D5</text>
<text x="176.5" y="112.8">C3</text>
<text x="176.5" y="110.2">D3</text>
<text x="45.1" y="116.6">1</text>
<text x="45.1" y="119.1">3</text>
<text x="67.9" y="116.6">2</text>
<text x="67.9" y="119.1">4</text>
<text x="128.2" y="115.3">B6</text>
<text x="128.2" y="117.9">C6</text>
<text x="176.5" y="115.3">D2</text>
<text x="176.6" y="117.9">E1</text>
<text x="45.1" y="121.7">5</text>
<text x="67.9" y="121.7">6</text>
<text x="128.2" y="120.4">D6</text>
<text x="128.3" y="122.9">Z6</text>
<text x="128.3" y="125.5">E0</text>
<text x="176.5" y="122.9">C2</text>
<text x="176.5" y="125.5">D1</text>
<text x="176.6" y="120.4">E2</text>
<text x="45.1" y="126.7">9</text>
<text x="67.3" y="126.7">10</text>
<text x="128.3" y="130.6">E3</text>
<text x="128.3" y="128">A6</text>
<text x="176.5" y="130.6">B1</text>
<text x="176.5" y="128">C1</text>
<text x="128.3" y="135.6">Z0</text>
<text x="128.3" y="133.1">Z5</text>
<text x="177.1" y="133.1">1</text>
<text x="177.1" y="135.6">2</text>
<text x="128.3" y="138.2">Z1</text>
<text x="128.3" y="140.7">Z2</text>
<text x="128.3" y="143.3">Z3</text>
<text x="176.5" y="143.3">B2</text>
<text x="176.6" y="138.2">A1</text>
<text x="176.6" y="140.7">A2</text>
<text x="128.3" y="145.8">Z4</text>
<text x="176.5" y="145.8">B3</text>
<text x="153.4" y="151.1" transform="rotate(-90 153.4 151.1)">10</text>
</g>
<text font-size="1.8" fill="#840084" x="62.2" y="82.1">RESET</text>
<g font-size="1.8" fill="#0f0f0f">
<text x="73.7" y="82.3">VDD</text>
<text x="117.1" y="80.3">TP4</text>
<text x="118.1" y="82.3">SWDIO</text>
<text x="118.1" y="84.8">SWDCLK</text>
<text x="38.1" y="116.6">VDD</text>
<text x="77.5" y="119.1">SWDCLK</text>
<text x="79.1" y="116.6">SWDIO</text>
<text x="74.5" y="121.7">P1.00_SWO</text>
<text x="72.7" y="126.7">P0.18_~{RESET}</text>
</g>
</svg>
